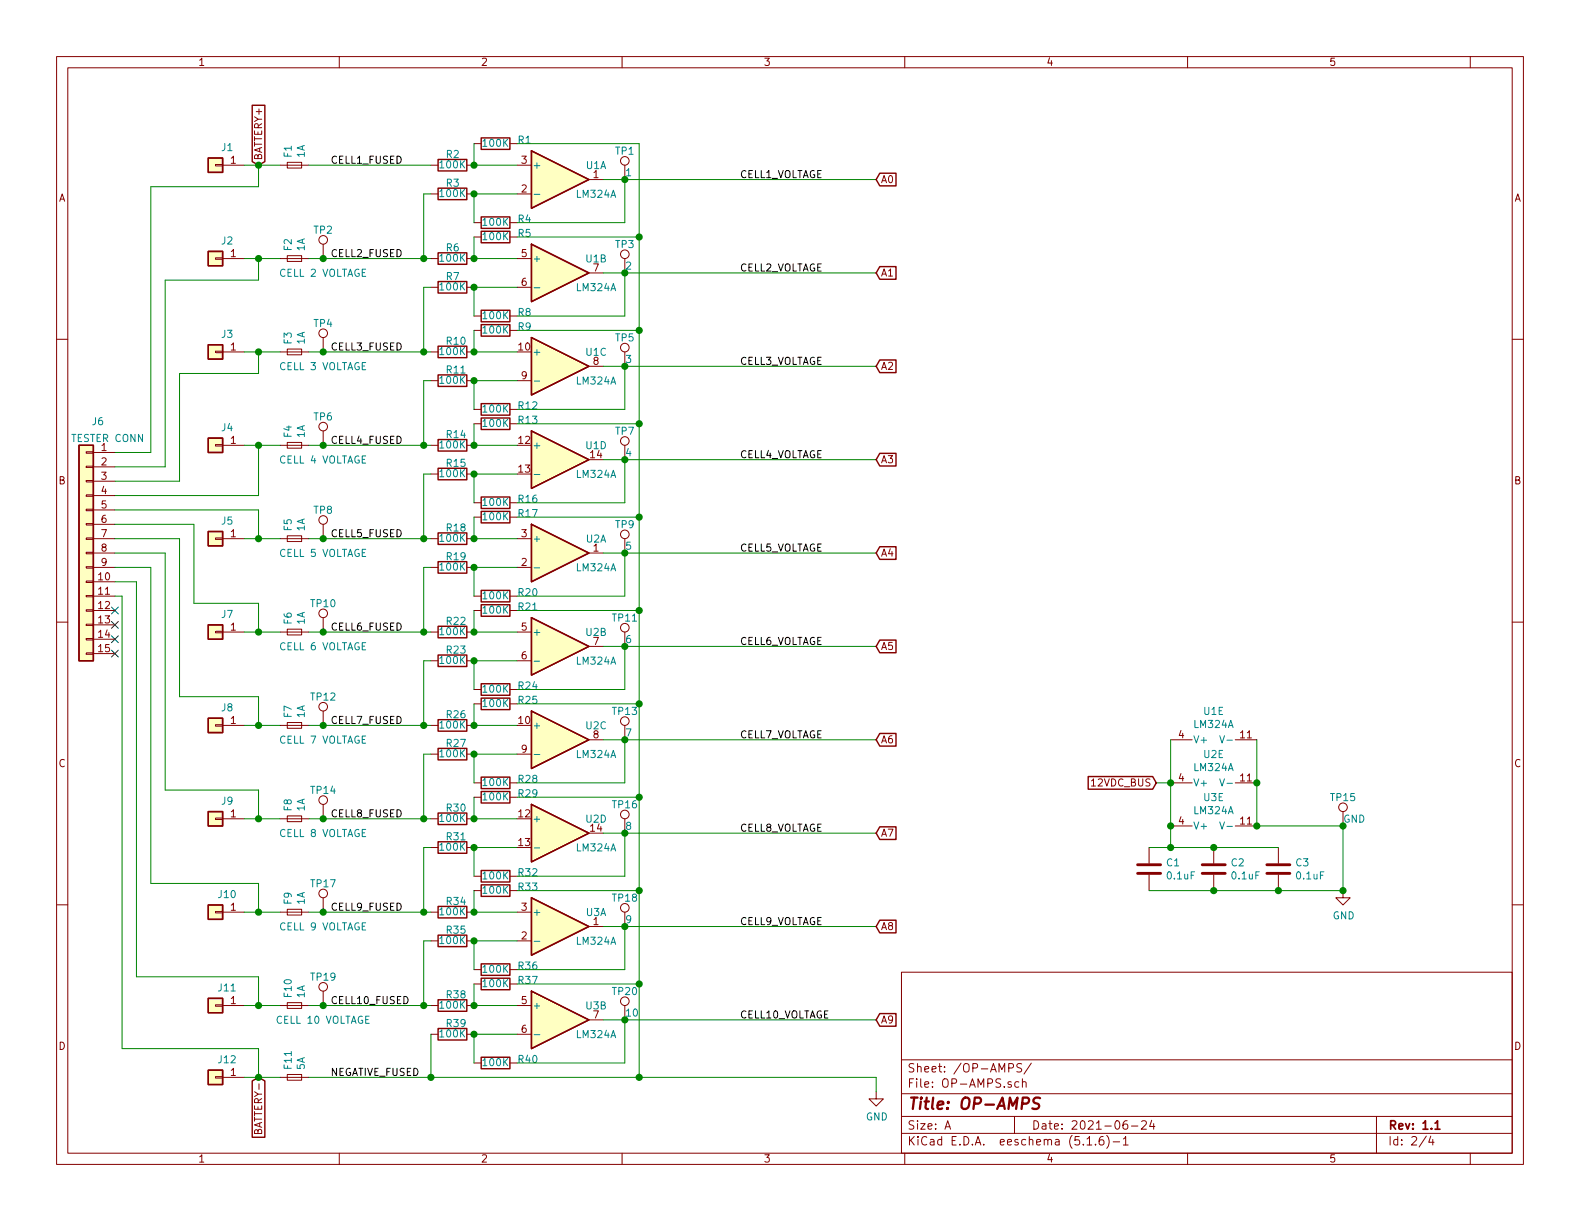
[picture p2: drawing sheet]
<svg xmlns="http://www.w3.org/2000/svg" width="279mm" height="216mm" viewBox="0 0 279 216" stroke-linecap="round" stroke-linejoin="round" font-family="sans-serif">
<g fill="none" stroke="#840000" stroke-width=".18">
<path d="M10 10h259.4v195.9h-259.4zM12 12h255.4v191.9h-255.4zM60 10v2M110 10v2M160 10v2M210 10v2M260 10v2M38.1 29.1h1.3v.2h-1.3zM39.4 29.2h3.8M49.5 29.2h5.1M50.8 28.7h2.5v1h-2.5zM76.2 29.2h1.3"/>
<path d="M76.2 34.3h1.3M82.5 29.2h1.3M82.5 34.3h1.3M83.8 39.4h1.3M83.8 25.4h1.3M90.2 39.4h1.2M90.2 25.4h1.2M91.4 29.2h2.6M91.4 34.3h2.6M104.1 31.8h2.6M110.5 29.2v2.6M10 60h2"/>
<path d="M38.1 45.6h1.3v.2h-1.3zM39.4 45.7h3.8M49.5 45.7h5.1M50.8 45.2h2.5v1h-2.5zM57.1 43.2v2.5M57.1 59.7v2.5M76.2 45.7h1.3M76.2 50.8h1.3M82.5 45.7h1.3M82.5 50.8h1.3M83.8 41.9h1.3M83.8 58.4h1.3"/>
<path d="M83.8 55.9h1.3M90.2 41.9h1.2M90.2 58.4h1.2M90.2 55.9h1.2M91.4 45.7h2.6M91.4 50.8h2.6M104.1 48.3h2.6M110.5 45.7v2.6M267.4 60h2M15.2 79.9h1.3v.2h-1.3zM38.1 78.6h1.3v.3h-1.3zM38.1 62.1h1.3v.3h-1.3z"/>
<path d="M39.4 78.7h3.8M39.4 62.2h3.8M49.5 78.7h5.1M49.5 62.2h5.1M50.8 78.2h2.5v1h-2.5zM50.8 61.7h2.5v1h-2.5zM57.1 76.2v2.5M76.2 78.7h1.3M76.2 62.2h1.3M76.2 67.3h1.3M82.5 78.7h1.3M82.5 62.2h1.3"/>
<path d="M82.5 67.3h1.3M83.8 74.9h1.3M83.8 72.4h1.3M90.2 74.9h1.2M90.2 72.4h1.2M91.4 67.3h2.6M104.1 64.8h2.6M110.5 62.2v2.6M110.5 78.7v2.6M15.2 95.1h1.3v.3h-1.3zM15.2 92.6h1.3v.2h-1.3zM15.2 90h1.3v.3h-1.3z"/>
<path d="M15.2 87.5h1.3v.3h-1.3zM15.2 97.7h1.3v.2h-1.3zM15.2 85h1.3v.2h-1.3zM15.2 82.4h1.3v.3h-1.3zM16.5 95.3h3.8M16.5 80h3.8M16.5 82.6h3.8M16.5 85.1h3.8M16.5 87.6h3.8M16.5 90.2h3.8M16.5 92.7h3.8M16.5 97.8h3.8"/>
<path d="M38.1 95.1h1.3v.3h-1.3zM39.4 95.3h3.8M49.5 95.3h5.1M50.8 94.7h2.5v1.1h-2.5zM57.1 92.7v2.6M76.2 95.3h1.3M76.2 83.8h1.3M82.5 95.3h1.3M82.5 83.8h1.3M83.8 91.4h1.3M83.8 88.9h1.3M90.2 91.4h1.2"/>
<path d="M90.2 88.9h1.2M91.4 95.3h2.6M104.1 97.8h2.6M110.5 95.3v2.5M10 110h2M15.2 102.7h1.3v.3h-1.3zM15.2 105.3h1.3v.2h-1.3zM15.2 107.8h1.3v.3h-1.3zM15.2 110.4h1.3v.2h-1.3zM15.2 112.9h1.3v.3h-1.3zM15.2 115.4h1.3v.3h-1.3zM15.2 100.2h1.3v.3h-1.3z"/>
<path d="M16.5 102.9h3.8M16.5 105.4h3.8M16.5 108h3.8M16.5 110.5h3.8M16.5 113h3.8M16.5 115.6h3.8M16.5 100.3h3.8M38.1 111.6h1.3v.3h-1.3zM39.4 111.8h3.8M49.5 111.8h5.1M50.8 111.3h2.5v1h-2.5zM57.1 109.2v2.6"/>
<path d="M76.2 111.8h1.3M76.2 100.3h1.3M76.2 116.8h1.3M82.5 111.8h1.3M82.5 100.3h1.3M82.5 116.8h1.3M83.8 105.4h1.3M83.8 108h1.3M90.2 105.4h1.2M90.2 108h1.2M91.4 111.8h2.6M91.4 100.3h2.6"/>
<path d="M91.4 116.8h2.6M104.1 114.3h2.6M110.5 111.8v2.5M267.4 110h2M38.1 128.1h1.3v.3h-1.3zM39.4 128.3h3.8M49.5 128.3h5.1M50.8 127.8h2.5v1h-2.5zM57.1 125.7v2.6M76.2 128.3h1.3M76.2 133.4h1.3M82.5 128.3h1.3"/>
<path d="M82.5 133.4h1.3M83.8 138.4h1.3M83.8 124.5h1.3M83.8 121.9h1.3M90.2 138.4h1.2M90.2 124.5h1.2M90.2 121.9h1.2M91.4 133.4h2.6M104.1 130.8h2.6M110.5 128.3v2.5M207 130.8h3.8M207 138.4h3.8"/>
<path d="M218.4 130.8h3.8M218.4 138.4h3.8M10 160h2M38.1 144.7h1.3v.2h-1.3zM39.4 144.8h3.8M49.5 144.8h5.1M50.8 144.3h2.5v1h-2.5zM57.1 142.2v2.6M57.1 158.8v2.5M76.2 144.8h1.3M76.2 149.9h1.3M82.5 144.8h1.3"/>
<path d="M82.5 149.9h1.3M83.8 154.9h1.3M83.8 157.5h1.3M83.8 141h1.3M90.2 154.9h1.2M90.2 157.5h1.2M90.2 141h1.2M110.5 144.8v2.5M203.2 149.9v2.8M203.2 154.7v2.8M207 146.1h3.8M214.6 149.9v2.8"/>
<path d="M214.6 154.7v2.8M218.4 146.1h3.8M226.1 149.9v2.8M226.1 154.7v2.8M237.5 157.5v1.3h1.3l-1.3 1.2-1.3-1.2h1.3M237.5 143.5v2.6M267.4 160h2M38.1 177.7h1.3v.2h-1.3zM38.1 161.2h1.3v.2h-1.3zM39.4 177.8h3.8M39.4 161.3h3.8M49.5 177.8h5.1"/>
<path d="M49.5 161.3h5.1M50.8 177.3h2.5v1h-2.5zM50.8 160.8h2.5v1h-2.5zM57.1 175.3v2.5M76.2 177.8h1.3M76.2 161.3h1.3M76.2 166.4h1.3M82.5 177.8h1.3M82.5 161.3h1.3M82.5 166.4h1.3M83.8 171.5h1.3M83.8 174h1.3"/>
<path d="M90.2 171.5h1.2M90.2 174h1.2M91.4 177.8h2.6M91.4 161.3h2.6M91.4 166.4h2.6M104.1 163.8h2.6M110.5 161.3v2.5M110.5 177.8v2.5M159.4 171.9h108v32h-108zM38.1 190.4h1.3v.2h-1.3zM39.4 190.5h3.8M49.5 190.5h5.1"/>
<path d="M50.8 190h2.5v1h-2.5zM76.2 182.9h1.3M82.5 182.9h1.3M83.8 188h1.3M90.2 188h1.2M91.4 182.9h2.6M104.1 180.3h2.6M154.9 193v1.3h1.3l-1.3 1.3-1.2-1.3h1.2M159.4 197.4h108M159.4 193.4h108M159.4 187.4h108M167.1 199.7l.5-1.5 .5 1.5"/>
<path d="M167.2 199.2h.8M178.4 188.8h.7l.1-.2v-.4l-.3-.1h-.5v1.5M179.4 197.4v3M180.2 191.3h-.5l-.2 .2 .1 .7h.6M180.7 188.1h-.6l-.3 .2 .1 .3 .7 .4v.4l-.2 .2-.6-.1M180.8 191.4l.1-.1a.37 .37 0 0 1 .6 .2v.8M180.8 190.8v1.5M182.4 188l-1.3 1.9M199.3 198.2a.62 .62 0 0 0-.7 .6l.1 .7 .2 .2 .5-.2v-.5l-.1-.2h-.4l-.3 .2M200.1 199.1h1.1M201.9 198.3l.2-.1h.3l.3 .1v.3v.2l-.9 .9h.9M203.7 198.1l-.4 1.1h.9"/>
<path d="M204 198.7v1M243.4 197.4v6.5M60 203.9v2M110 203.9v2M159.4 200.4h108M160 203.9v2M192.2 201.4l.5-.4v1.5M192.2 202.5h.9M193.7 202.3v.2M195.1 201a.59 .59 0 0 0-.7 .6v.7l.2 .2 .5-.2 .1-.5-.1-.2-.5-.1-.2 .3M195.7 200.8a1.71 1.71 0 0 1 0 2.2M196.8 201.9h1.2"/>
<path d="M198.7 201.4l.4-.4v1.5M198.7 202.5h.8M210 203.9v2M252.2 200.9l-1.2 1.9M253 200.9l-.3 1.1h.9M253.4 201.5v1M260 203.9v2"/>
<circle cx="110.5" cy="28.4" r=".76"/>
<circle cx="57.1" cy="58.9" r=".76"/>
<circle cx="57.1" cy="42.4" r=".76"/>
<circle cx="110.5" cy="45" r=".76"/>
<circle cx="57.1" cy="75.4" r=".76"/>
<circle cx="110.5" cy="78" r=".76"/>
<circle cx="110.5" cy="61.5" r=".76"/>
<circle cx="57.1" cy="91.9" r=".76"/>
<circle cx="110.5" cy="94.5" r=".76"/>
<circle cx="57.1" cy="108.5" r=".76"/>
<circle cx="110.5" cy="111" r=".76"/>
<circle cx="57.1" cy="125" r=".76"/>
<circle cx="110.5" cy="127.5" r=".76"/>
<circle cx="57.1" cy="158" r=".76"/>
<circle cx="57.1" cy="141.5" r=".76"/>
<circle cx="110.5" cy="144" r=".76"/>
<circle cx="237.5" cy="142.7" r=".76"/>
<circle cx="57.1" cy="174.5" r=".76"/>
<circle cx="110.5" cy="160.5" r=".76"/>
<circle cx="110.5" cy="177" r=".76"/>
</g>
<path d="M253.8 198.6l.4-.4v1.5M253.8 199.7h.8" fill="none" stroke="#840000" stroke-width=".3"/>
<path d="M183.9 194.2l-.2-.1-.7 .1a.47 .47 0 0 0-.3 .4 .47 .47 0 0 0 .4 .4l.3 .1a.48 .48 0 0 1 .4 .6 .48 .48 0 0 1-.5 .4l-.8-.1" fill="none" stroke="#840000" stroke-width=".41"/>
<path d="M201.2 154.4h4M201.2 152.9h4M212.6 154.4h4.1M212.6 152.9h4.1M224 154.4h4.1M224 152.9h4.1" fill="none" stroke="#840000" stroke-width=".51"/>
<g fill="none" stroke="#008484" stroke-width=".18">
<path d="M94.5 34.4h1M94.5 50.9h1M94.5 67.4h1M94.5 83.9h1M94.5 116.9h1M94.5 100.4h1M94.5 133.4h1M215.7 130.1l.4 1.3 .4-1.3M215.7 137.7l.4 1.3 .4-1.3M217 130.9h.9M217 138.5h.9M94.5 149.9h1"/>
<path d="M215.7 145.3l.4 1.3 .4-1.3M217 146.1h.9M94.5 166.4h1M94.5 183h1"/>
</g>
<g fill="none" stroke="#840000" stroke-width=".25">
<path d="M44.6 18.6h2.2v10l-1.1 .6-1.1-.6zM36.8 27.9h2.6v2.6h-2.6zM77.5 28.2h5v2h-5zM77.5 33.3h5v2h-5zM85.1 38.4h5.1v2h-5.1zM85.1 24.4h5.1v2h-5.1zM94 26.7l10.1 5.1-10.1 5zM155.6 30.6h2.8v2.3h-2.8l-.7-1.1zM36.8 44.5h2.6v2.5h-2.6zM77.5 49.8h5v2h-5zM77.5 44.7h5v2h-5zM85.1 40.9h5.1v2h-5.1z"/>
<path d="M85.1 57.4h5.1v2h-5.1zM85.1 54.9h5.1v2h-5.1zM94 43.2l10.1 5.1-10.1 5zM94 59.7l10.1 5.1-10.1 5.1zM155.6 47.1h2.8v2.3h-2.8l-.7-1.1zM14 78.7h2.5v38.1h-2.5zM36.8 77.5h2.6v2.5h-2.6zM36.8 61h2.6v2.5h-2.6zM77.5 66.3h5v2h-5zM77.5 77.7h5v2.1h-5zM77.5 61.2h5v2h-5zM85.1 73.9h5.1v2h-5.1z"/>
<path d="M85.1 71.4h5.1v2h-5.1zM94 76.2l10.1 5.1-10.1 5.1zM155.6 63.7h2.8v2.2h-2.8l-.7-1.1zM36.8 94h2.6v2.5h-2.6zM77.5 99.3h5v2h-5zM77.5 94.2h5v2.1h-5zM77.5 82.8h5v2h-5zM85.1 90.4h5.1v2.1h-5.1zM85.1 87.9h5.1v2h-5.1zM94 92.7l10.1 5.1-10.1 5.1zM155.6 96.7h2.8v2.2h-2.8l-.7-1.1zM155.6 80.2h2.8v2.2h-2.8l-.7-1.1z"/>
<path d="M36.8 110.5h2.6v2.5h-2.6zM77.5 115.8h5v2.1h-5zM77.5 110.7h5v2.1h-5zM85.1 104.4h5.1v2h-5.1zM85.1 106.9h5.1v2.1h-5.1zM94 109.2l10.1 5.1-10.1 5.1zM155.6 113.2h2.8v2.2h-2.8l-.7-1.1zM36.8 127h2.6v2.5h-2.6zM77.5 132.3h5v2.1h-5zM77.5 127.3h5v2h-5zM85.1 123.4h5.1v2.1h-5.1zM85.1 137.4h5.1v2h-5.1z"/>
<path d="M85.1 140h5.1v2h-5.1zM85.1 120.9h5.1v2h-5.1zM94 125.7l10.1 5.1-10.1 5.1zM155.6 129.7h2.8v2.2h-2.8l-.7-1.1zM192.4 137.3h11.4l.7 1.1-.7 1.1h-11.4zM36.8 143.5h2.6v2.6h-2.6zM77.5 148.8h5v2.1h-5zM77.5 143.8h5v2h-5zM85.1 153.9h5.1v2.1h-5.1zM85.1 156.5h5.1v2h-5.1zM94 142.2l10.1 5.1-10.1 5.1zM94 158.8l10.1 5-10.1 5.1z"/>
<path d="M155.6 146.2h2.8v2.2h-2.8l-.7-1.1zM36.8 176.5h2.6v2.6h-2.6zM36.8 160h2.6v2.6h-2.6zM77.5 176.8h5v2h-5zM77.5 165.4h5v2h-5zM77.5 160.3h5v2h-5zM85.1 170.4h5.1v2.1h-5.1zM85.1 173h5.1v2h-5.1zM94 175.3l10.1 5-10.1 5.1zM155.6 162.7h2.8v2.2h-2.8l-.7-1.1zM155.6 179.2h2.8v2.3h-2.8l-.7-1.2zM36.8 189.2h2.6v2.6h-2.6z"/>
<path d="M44.6 191.1l1.1-.6 1.1 .6v10h-2.2zM77.5 181.9h5v2h-5zM85.1 186.9h5.1v2.1h-5.1z"/>
</g>
<g fill="#ffffc2" stroke="#ffffc2" stroke-width=".18">
<path d="M36.8 27.9h2.6v2.6h-2.6z"/>
<path d="M94 43.2l10.1 5.1-10.1 5z"/>
<path d="M14 78.7h2.5v38.1h-2.5z"/>
<path d="M36.8 189.2h2.6v2.6h-2.6z"/>
<path d="M36.8 176.5h2.6v2.6h-2.6z"/>
<path d="M36.8 160h2.6v2.6h-2.6z"/>
<path d="M36.8 143.5h2.6v2.6h-2.6z"/>
<path d="M36.8 127h2.6v2.5h-2.6z"/>
<path d="M36.8 110.5h2.6v2.5h-2.6z"/>
<path d="M36.8 94h2.6v2.5h-2.6z"/>
<path d="M36.8 77.5h2.6v2.5h-2.6z"/>
<path d="M36.8 61h2.6v2.5h-2.6z"/>
<path d="M36.8 44.5h2.6v2.5h-2.6z"/>
<path d="M94 142.2l10.1 5.1-10.1 5.1z"/>
<path d="M94 175.3l10.1 5-10.1 5.1z"/>
<path d="M94 125.7l10.1 5.1-10.1 5.1z"/>
<path d="M94 59.7l10.1 5.1-10.1 5.1z"/>
<path d="M94 76.2l10.1 5.1-10.1 5.1z"/>
<path d="M94 109.2l10.1 5.1-10.1 5.1z"/>
<path d="M94 158.8l10.1 5-10.1 5.1z"/>
<path d="M94 92.7l10.1 5.1-10.1 5.1z"/>
<path d="M94 26.7l10.1 5.1-10.1 5z"/>
</g>
<g fill="none" stroke="#008400" stroke-width=".18">
<path d="M43.2 29.2h6.3M45.7 29.2v3.8h-19v47h-6.4M54.6 29.2h21.6M76.2 34.3h-1.3v11.4M83.8 25.4v3.8h7.6M91.4 34.3h-7.6v5.1M91.4 25.4h21.6v165.1M106.7 31.8h48.2M110.5 31.8v7.6h-19.1M43.2 45.7h6.3M45.7 45.7v3.8h-16.5v33.1h-8.9M54.6 45.7h21.6"/>
<path d="M76.2 50.8h-1.3v11.4M83.8 41.9v3.8h7.6M83.8 58.4v3.8h7.6M91.4 50.8h-7.6v5.1M91.4 58.4h21.6M91.4 41.9h21.6M106.7 48.3h48.2M110.5 48.3v7.6h-19.1M43.2 62.2h6.3M43.2 78.7h6.3M45.7 62.2v3.8h-14v19.1h-11.4M45.7 78.7v8.9h-25.4"/>
<path d="M54.6 62.2h21.6M54.6 78.7h21.6M76.2 67.3h-1.3v11.4M83.8 74.9v3.8h7.6M91.4 67.3h-7.6v5.1M91.4 74.9h21.6M106.7 64.8h48.2M110.5 64.8v7.6h-19.1M20.3 90.2h25.4v5.1M20.3 92.7h14v14h11.4v5.1M20.3 95.3h11.4v27.9h14v5.1M20.3 97.8h8.9v41.9h16.5v5.1"/>
<path d="M43.2 95.3h6.3M54.6 95.3h21.6M76.2 83.8h-1.3v11.5M83.8 91.4v3.9h7.6M91.4 83.8h-7.6v5.1M91.4 91.4h21.6M106.7 97.8h48.2M106.7 81.3h48.2M110.5 97.8v7.6h-19.1M110.5 81.3v7.6h-19.1M20.3 100.3h6.4v55.9h19v5.1M20.3 102.9h3.8v69.8h21.6v5.1"/>
<path d="M20.3 105.4h1.3v80h24.1v5.1M43.2 111.8h6.3M54.6 111.8h21.6M76.2 100.3h-1.3v11.5M76.2 116.8h-1.3v11.5M83.8 108v3.8h7.6M91.4 100.3h-7.6v5.1M91.4 116.8h-7.6v5.1M91.4 108h21.6M106.7 114.3h48.2M110.5 114.3v7.6h-19.1M43.2 128.3h6.3"/>
<path d="M54.6 128.3h21.6M76.2 133.4h-1.3v11.4M83.8 124.5v3.8h7.6M91.4 133.4h-7.6v5M91.4 124.5h21.6M106.7 130.8h48.2M110.5 130.8v7.6h-19.1M204.5 138.4h2.5M207 130.8v19.1M222.2 130.8v15.3h15.3v11.4h-34.3M43.2 144.8h6.3M54.6 144.8h21.6"/>
<path d="M76.2 149.9h-1.3v11.4M83.8 141v3.8h7.6M83.8 157.5v3.8h7.6M91.4 149.9h-7.6v5M91.4 157.5h21.6M91.4 141h21.6M106.7 147.3h48.2M110.5 147.3v7.6h-19.1M203.2 149.9h22.9M43.2 161.3h6.3M43.2 177.8h6.3M54.6 161.3h21.6"/>
<path d="M54.6 177.8h21.6M76.2 166.4h-1.3v11.4M83.8 174v3.8h7.6M91.4 166.4h-7.6v5.1M91.4 174h21.6M106.7 163.8h48.2M110.5 163.8v7.7h-19.1M43.2 190.5h6.3M54.6 190.5h100.3v2.5M76.2 182.9v7.6M91.4 182.9h-7.6v5.1M106.7 180.3h48.2"/>
<path d="M110.5 180.3v7.7h-19.1"/>
</g>
<g fill="#008400" stroke="#008400" stroke-width=".25">
<circle cx="57.2" cy="45.7" r=".51"/>
<circle cx="83.8" cy="161.3" r=".51"/>
<circle cx="83.8" cy="166.4" r=".51"/>
<circle cx="57.2" cy="78.7" r=".51"/>
<circle cx="83.8" cy="177.8" r=".51"/>
<circle cx="83.8" cy="34.3" r=".51"/>
<circle cx="57.2" cy="62.2" r=".51"/>
<circle cx="74.9" cy="45.7" r=".51"/>
<circle cx="74.9" cy="62.2" r=".51"/>
<circle cx="83.8" cy="149.9" r=".51"/>
<circle cx="74.9" cy="78.7" r=".51"/>
<circle cx="74.9" cy="95.3" r=".51"/>
<circle cx="74.9" cy="128.3" r=".51"/>
<circle cx="74.9" cy="144.8" r=".51"/>
<circle cx="74.9" cy="161.3" r=".51"/>
<circle cx="74.9" cy="177.8" r=".51"/>
<circle cx="113" cy="41.9" r=".51"/>
<circle cx="113" cy="58.4" r=".51"/>
<circle cx="113" cy="74.9" r=".51"/>
<circle cx="113" cy="91.4" r=".51"/>
<circle cx="83.8" cy="83.8" r=".51"/>
<circle cx="83.8" cy="128.3" r=".51"/>
<circle cx="57.2" cy="128.3" r=".51"/>
<circle cx="83.8" cy="116.8" r=".51"/>
<circle cx="83.8" cy="111.8" r=".51"/>
<circle cx="57.2" cy="144.8" r=".51"/>
<circle cx="83.8" cy="100.3" r=".51"/>
<circle cx="83.8" cy="95.3" r=".51"/>
<circle cx="83.8" cy="133.4" r=".51"/>
<circle cx="57.2" cy="161.3" r=".51"/>
<circle cx="57.2" cy="95.3" r=".51"/>
<circle cx="83.8" cy="78.7" r=".51"/>
<circle cx="57.2" cy="177.8" r=".51"/>
<circle cx="57.2" cy="111.8" r=".51"/>
<circle cx="83.8" cy="67.3" r=".51"/>
<circle cx="83.8" cy="62.2" r=".51"/>
<circle cx="83.8" cy="50.8" r=".51"/>
<circle cx="83.8" cy="45.7" r=".51"/>
<circle cx="83.8" cy="144.8" r=".51"/>
<circle cx="110.5" cy="31.8" r=".51"/>
<circle cx="207" cy="149.9" r=".51"/>
<circle cx="76.2" cy="190.5" r=".51"/>
<circle cx="45.7" cy="161.3" r=".51"/>
<circle cx="45.7" cy="144.8" r=".51"/>
<circle cx="45.7" cy="128.3" r=".51"/>
<circle cx="45.7" cy="111.8" r=".51"/>
<circle cx="45.7" cy="95.3" r=".51"/>
<circle cx="207" cy="138.4" r=".51"/>
<circle cx="207" cy="146.1" r=".51"/>
<circle cx="45.7" cy="78.7" r=".51"/>
<circle cx="113" cy="124.5" r=".51"/>
<circle cx="214.6" cy="149.9" r=".51"/>
<circle cx="45.7" cy="62.2" r=".51"/>
<circle cx="214.6" cy="157.5" r=".51"/>
<circle cx="226.1" cy="157.5" r=".51"/>
<circle cx="222.3" cy="146.1" r=".51"/>
<circle cx="222.3" cy="138.4" r=".51"/>
<circle cx="45.7" cy="45.7" r=".51"/>
<circle cx="237.5" cy="157.5" r=".51"/>
<circle cx="237.5" cy="146.1" r=".51"/>
<circle cx="45.7" cy="177.8" r=".51"/>
<circle cx="113" cy="108" r=".51"/>
<circle cx="113" cy="141" r=".51"/>
<circle cx="113" cy="157.5" r=".51"/>
<circle cx="45.7" cy="190.5" r=".51"/>
<circle cx="110.5" cy="81.3" r=".51"/>
<circle cx="110.5" cy="64.8" r=".51"/>
<circle cx="110.5" cy="48.3" r=".51"/>
<circle cx="45.7" cy="29.2" r=".51"/>
<circle cx="110.5" cy="114.3" r=".51"/>
<circle cx="110.5" cy="130.8" r=".51"/>
<circle cx="110.5" cy="147.3" r=".51"/>
<circle cx="110.5" cy="163.8" r=".51"/>
<circle cx="110.5" cy="180.3" r=".51"/>
<circle cx="110.5" cy="97.8" r=".51"/>
<circle cx="113" cy="174" r=".51"/>
<circle cx="83.8" cy="29.2" r=".51"/>
<circle cx="74.9" cy="111.8" r=".51"/>
<circle cx="83.8" cy="182.9" r=".51"/>
<circle cx="113" cy="190.5" r=".51"/>
</g>
<path d="M19.7 107.3l1.2 1.3M19.7 109.9l1.2 1.2M19.7 112.4l1.2 1.2M19.7 115l1.2 1.2M20.9 107.3l-1.2 1.3M20.9 109.9l-1.2 1.2M20.9 112.4l-1.2 1.2M20.9 115l-1.2 1.2" fill="none" stroke="#000084" stroke-width=".18"/>
<text font-size="2.8" fill="#840000" x="160.4" y="196.2">Title: OP-AMPS</text>
<g font-size="2.1" fill="#840000">
<text x="160.4" y="189.6">Sheet: /OP-AMPS/</text>
<text x="160.4" y="192.3">File: OP-AMPS.sch</text>
<text x="160.4" y="202.5">KiCad E.D.A. eeschema (5.1.6)-1</text>
<text x="160.4" y="199.7">Size: A</text>
<text x="182.4" y="199.7">Date: 2021-06-24</text>
<text x="245.4" y="199.7">Rev: 1.1</text>
<text x="245.4" y="202.5">Id: 2/4</text>
</g>
<g font-size="1.8" fill="#840000">
<text x="35" y="11.6">1</text>
<text x="85" y="11.6">2</text>
<text x="135" y="11.6">3</text>
<text x="185" y="11.6">4</text>
<text x="235" y="11.6">5</text>
<text x="40.8" y="29">1</text>
<text x="46.4" y="28.4" transform="rotate(-90 46.4 28.4)">BATTERY+</text>
<text x="92.2" y="29">3</text>
<text x="10.4" y="35.6">A</text>
<text x="92.2" y="34">2</text>
<text x="155.7" y="32.4">A0</text>
<text x="267.8" y="35.6">A</text>
<text x="40.8" y="45.5">1</text>
<text x="92.2" y="45.5">5</text>
<text x="92.2" y="50.5">6</text>
<text x="155.7" y="48.9">A1</text>
<text x="40.8" y="62">1</text>
<text x="91.7" y="62">10</text>
<text x="155.7" y="65.4">A2</text>
<text x="92.2" y="67.1">9</text>
<text x="17.9" y="79.8">1</text>
<text x="17.9" y="82.3">2</text>
<text x="40.8" y="78.5">1</text>
<text x="91.7" y="78.5">12</text>
<text x="91.7" y="83.6">13</text>
<text x="155.7" y="81.9">A3</text>
<text x="10.4" y="85.6">B</text>
<text x="17.9" y="84.8">3</text>
<text x="17.9" y="87.4">4</text>
<text x="17.9" y="89.9">5</text>
<text x="267.8" y="85.6">B</text>
<text x="17.9" y="92.5">6</text>
<text x="17.9" y="95">7</text>
<text x="40.8" y="95">1</text>
<text x="92.2" y="95">3</text>
<text x="17.9" y="97.5">8</text>
<text x="17.9" y="100.1">9</text>
<text x="92.2" y="100.1">2</text>
<text x="104.9" y="97.5">1</text>
<text x="155.7" y="98.4">A4</text>
<text x="17.4" y="102.6">10</text>
<text x="17.4" y="105.2">11</text>
<text x="17.4" y="107.7">12</text>
<text x="17.4" y="110.2">13</text>
<text x="17.4" y="112.8">14</text>
<text x="40.8" y="111.5">1</text>
<text x="92.2" y="111.5">5</text>
<text x="17.4" y="115.3">15</text>
<text x="92.2" y="116.6">6</text>
<text x="104.9" y="114">7</text>
<text x="155.7" y="114.9">A5</text>
<text x="40.8" y="128">1</text>
<text x="91.7" y="128">10</text>
<text x="104.9" y="130.6">8</text>
<text x="155.7" y="131.4">A6</text>
<text x="208.4" y="130.6">4</text>
<text x="219.4" y="130.6">11</text>
<text x="10.4" y="135.6">C</text>
<text x="92.2" y="133.1">9</text>
<text x="267.8" y="135.6">C</text>
<text x="193.3" y="139.1">12VDC_BUS</text>
<text x="208.4" y="138.2">4</text>
<text x="219.4" y="138.2">11</text>
<text x="40.8" y="144.5">1</text>
<text x="91.7" y="144.5">12</text>
<text x="91.7" y="149.6">13</text>
<text x="104.4" y="147.1">14</text>
<text x="155.7" y="148">A7</text>
<text x="208.4" y="145.8">4</text>
<text x="219.4" y="145.8">11</text>
<text x="40.8" y="161">1</text>
<text x="92.2" y="161">3</text>
<text x="92.2" y="166.1">2</text>
<text x="104.9" y="163.6">1</text>
<text x="155.7" y="164.5">A8</text>
<text x="40.8" y="177.5">1</text>
<text x="92.2" y="177.5">5</text>
<text x="10.4" y="185.6">D</text>
<text x="92.2" y="182.6">6</text>
<text x="104.9" y="180.1">7</text>
<text x="155.7" y="181">A9</text>
<text x="267.8" y="185.6">D</text>
<text x="40.8" y="190.2">1</text>
<text x="46.4" y="200.2" transform="rotate(-90 46.4 200.2)">BATTERY-</text>
<text x="35" y="205.5">1</text>
<text x="85" y="205.5">2</text>
<text x="135" y="205.5">3</text>
<text x="185" y="205.5">4</text>
<text x="235" y="205.5">5</text>
</g>
<g font-size="1.8" fill="#008484">
<text x="39.2" y="26.7">J1</text>
<text x="51.6" y="27.8" transform="rotate(-90 51.6 27.8)">F1</text>
<text x="53.9" y="27.9" transform="rotate(-90 53.9 27.9)">1A</text>
<text x="77.9" y="29.8">100K</text>
<text x="78.9" y="27.9">R2</text>
<text x="85.5" y="26">100K</text>
<text x="91.6" y="25.4">R1</text>
<text x="94.1" y="29.8">+</text>
<text x="103.7" y="29.9">U1A</text>
<text x="108.9" y="27.4">TP1</text>
<text x="77.9" y="34.8">100K</text>
<text x="78.9" y="33">R3</text>
<text x="102" y="35">LM324A</text>
<text x="104.9" y="31.5">1</text>
<text x="110.7" y="31.2">1</text>
<text x="55.5" y="41.3">TP2</text>
<text x="85.5" y="39.9">100K</text>
<text x="91.6" y="41.9">R5</text>
<text x="91.6" y="39.4">R4</text>
<text x="39.2" y="43.2">J2</text>
<text x="51.6" y="44.3" transform="rotate(-90 51.6 44.3)">F2</text>
<text x="53.9" y="44.4" transform="rotate(-90 53.9 44.4)">1A</text>
<text x="77.9" y="46.3">100K</text>
<text x="78.9" y="44.4">R6</text>
<text x="85.5" y="42.5">100K</text>
<text x="94.1" y="46.4">+</text>
<text x="103.7" y="46.4">U1B</text>
<text x="108.9" y="43.9">TP3</text>
<text x="110.7" y="47.7">2</text>
<text x="49.6" y="48.9">CELL 2 VOLTAGE</text>
<text x="77.9" y="51.4">100K</text>
<text x="78.9" y="49.5">R7</text>
<text x="102" y="51.5">LM324A</text>
<text x="104.9" y="48">7</text>
<text x="39.2" y="59.7">J3</text>
<text x="55.5" y="57.8">TP4</text>
<text x="85.5" y="59">100K</text>
<text x="85.5" y="56.4">100K</text>
<text x="91.6" y="58.4">R9</text>
<text x="91.6" y="55.9">R8</text>
<text x="49.6" y="65.5">CELL 3 VOLTAGE</text>
<text x="51.6" y="60.8" transform="rotate(-90 51.6 60.8)">F3</text>
<text x="53.9" y="60.9" transform="rotate(-90 53.9 60.9)">1A</text>
<text x="77.9" y="62.8">100K</text>
<text x="79" y="61">R10</text>
<text x="94.1" y="62.9">+</text>
<text x="103.7" y="62.9">U1C</text>
<text x="104.9" y="64.5">8</text>
<text x="108.9" y="60.4">TP5</text>
<text x="110.7" y="64.2">3</text>
<text x="77.9" y="67.9">100K</text>
<text x="79" y="66">R11</text>
<text x="102" y="68">LM324A</text>
<text x="16.4" y="75.2">J6</text>
<text x="39.2" y="76.3">J4</text>
<text x="51.6" y="77.3" transform="rotate(-90 51.6 77.3)">F4</text>
<text x="53.9" y="77.4" transform="rotate(-90 53.9 77.4)">1A</text>
<text x="55.5" y="74.3">TP6</text>
<text x="79" y="77.5">R14</text>
<text x="85.5" y="75.5">100K</text>
<text x="85.5" y="72.9">100K</text>
<text x="91.7" y="74.9">R13</text>
<text x="91.7" y="72.4">R12</text>
<text x="108.9" y="76.9">TP7</text>
<text x="12.7" y="78.2">TESTER CONN</text>
<text x="49.6" y="82">CELL 4 VOLTAGE</text>
<text x="77.9" y="79.3">100K</text>
<text x="79" y="82.5">R15</text>
<text x="94.1" y="79.4">+</text>
<text x="103.7" y="79.4">U1D</text>
<text x="104.4" y="81">14</text>
<text x="110.7" y="80.7">4</text>
<text x="77.9" y="84.4">100K</text>
<text x="85.5" y="89.5">100K</text>
<text x="91.7" y="88.9">R16</text>
<text x="102" y="84.5">LM324A</text>
<text x="39.2" y="92.8">J5</text>
<text x="51.6" y="93.8" transform="rotate(-90 51.6 93.8)">F5</text>
<text x="53.9" y="93.9" transform="rotate(-90 53.9 93.9)">1A</text>
<text x="55.5" y="90.9">TP8</text>
<text x="77.9" y="95.8">100K</text>
<text x="79" y="94">R18</text>
<text x="85.5" y="92">100K</text>
<text x="91.7" y="91.4">R17</text>
<text x="94.1" y="95.9">+</text>
<text x="103.7" y="95.9">U2A</text>
<text x="108.9" y="93.4">TP9</text>
<text x="49.6" y="98.5">CELL 5 VOLTAGE</text>
<text x="77.9" y="100.9">100K</text>
<text x="79" y="99.1">R19</text>
<text x="102" y="101">LM324A</text>
<text x="110.7" y="97.2">5</text>
<text x="55" y="107.4">TP10</text>
<text x="85.5" y="106">100K</text>
<text x="91.7" y="105.4">R20</text>
<text x="91.7" y="107.9">R21</text>
<text x="39.2" y="109.3">J7</text>
<text x="51.6" y="110.3" transform="rotate(-90 51.6 110.3)">F6</text>
<text x="53.9" y="110.4" transform="rotate(-90 53.9 110.4)">1A</text>
<text x="77.9" y="112.3">100K</text>
<text x="79" y="110.5">R22</text>
<text x="85.5" y="108.5">100K</text>
<text x="94.1" y="112.4">+</text>
<text x="103.7" y="112.4">U2B</text>
<text x="108.4" y="109.9">TP11</text>
<text x="110.7" y="113.7">6</text>
<text x="49.6" y="115">CELL 6 VOLTAGE</text>
<text x="77.9" y="117.4">100K</text>
<text x="79" y="115.6">R23</text>
<text x="102" y="117.5">LM324A</text>
<text x="39.2" y="125.8">J8</text>
<text x="55" y="123.9">TP12</text>
<text x="85.5" y="125">100K</text>
<text x="85.5" y="122.5">100K</text>
<text x="91.7" y="124.5">R25</text>
<text x="91.7" y="121.9">R24</text>
<text x="49.6" y="131.5">CELL 7 VOLTAGE</text>
<text x="51.6" y="126.8" transform="rotate(-90 51.6 126.8)">F7</text>
<text x="53.9" y="126.9" transform="rotate(-90 53.9 126.9)">1A</text>
<text x="77.9" y="128.8">100K</text>
<text x="79" y="127">R26</text>
<text x="94.1" y="128.9">+</text>
<text x="103.7" y="129">U2C</text>
<text x="108.4" y="126.4">TP13</text>
<text x="110.7" y="130.2">7</text>
<text x="210.9" y="131.4">V+</text>
<text x="211.2" y="128.7">LM324A</text>
<text x="212.9" y="126.4">U1E</text>
<text x="77.9" y="133.9">100K</text>
<text x="79" y="132.1">R27</text>
<text x="102" y="134">LM324A</text>
<text x="211.2" y="136.3">LM324A</text>
<text x="212.9" y="134">U2E</text>
<text x="39.2" y="142.3">J9</text>
<text x="51.6" y="143.4" transform="rotate(-90 51.6 143.4)">F8</text>
<text x="53.9" y="143.5" transform="rotate(-90 53.9 143.5)">1A</text>
<text x="55" y="140.4">TP14</text>
<text x="79" y="143.5">R30</text>
<text x="85.5" y="139">100K</text>
<text x="85.5" y="141.5">100K</text>
<text x="91.7" y="138.4">R28</text>
<text x="91.7" y="141">R29</text>
<text x="108.4" y="142.9">TP16</text>
<text x="210.9" y="139.1">V+</text>
<text x="211.2" y="144">LM324A</text>
<text x="212.9" y="141.7">U3E</text>
<text x="235.4" y="141.7">TP15</text>
<text x="49.6" y="148">CELL 8 VOLTAGE</text>
<text x="77.9" y="145.3">100K</text>
<text x="79" y="148.6">R31</text>
<text x="94.1" y="145.4">+</text>
<text x="103.7" y="145.5">U2D</text>
<text x="110.7" y="146.7">8</text>
<text x="210.9" y="146.7">V+</text>
<text x="237.5" y="145.5">GND</text>
<text x="77.9" y="150.4">100K</text>
<text x="85.5" y="155.5">100K</text>
<text x="91.7" y="154.9">R32</text>
<text x="102" y="150.5">LM324A</text>
<text x="206.3" y="153.2">C1</text>
<text x="206.5" y="155.5">0.1uF</text>
<text x="217.8" y="153.2">C2</text>
<text x="217.9" y="155.5">0.1uF</text>
<text x="229.2" y="153.2">C3</text>
<text x="229.4" y="155.5">0.1uF</text>
<text x="38.7" y="158.8">J10</text>
<text x="51.6" y="159.9" transform="rotate(-90 51.6 159.9)">F9</text>
<text x="53.9" y="160" transform="rotate(-90 53.9 160)">1A</text>
<text x="55" y="156.9">TP17</text>
<text x="77.9" y="161.8">100K</text>
<text x="79" y="160">R34</text>
<text x="85.5" y="158">100K</text>
<text x="91.7" y="157.5">R33</text>
<text x="94.1" y="161.9">+</text>
<text x="103.7" y="162">U3A</text>
<text x="108.4" y="159.4">TP18</text>
<text x="49.6" y="164.5">CELL 9 VOLTAGE</text>
<text x="77.9" y="166.9">100K</text>
<text x="79" y="165.1">R35</text>
<text x="102" y="167.1">LM324A</text>
<text x="110.7" y="163.2">9</text>
<text x="235.7" y="162.6">GND</text>
<text x="55" y="173.4">TP19</text>
<text x="85.5" y="172">100K</text>
<text x="91.7" y="171.4">R36</text>
<text x="91.7" y="174">R37</text>
<text x="38.7" y="175.3">J11</text>
<text x="51.6" y="176.3" transform="rotate(-90 51.6 176.3)">F10</text>
<text x="53.9" y="176.5" transform="rotate(-90 53.9 176.5)">1A</text>
<text x="77.9" y="178.4">100K</text>
<text x="79" y="176.5">R38</text>
<text x="85.5" y="174.5">100K</text>
<text x="94.1" y="178.4">+</text>
<text x="103.7" y="178.5">U3B</text>
<text x="108.4" y="175.9">TP20</text>
<text x="110.8" y="179.8">10</text>
<text x="49.1" y="181">CELL 10 VOLTAGE</text>
<text x="77.9" y="183.4">100K</text>
<text x="79" y="181.6">R39</text>
<text x="102" y="183.6">LM324A</text>
<text x="38.7" y="188">J12</text>
<text x="51.6" y="189" transform="rotate(-90 51.6 189)">F11</text>
<text x="53.9" y="189.2" transform="rotate(-90 53.9 189.2)">5A</text>
<text x="85.5" y="188.5">100K</text>
<text x="91.7" y="188">R40</text>
<text x="153.1" y="198.1">GND</text>
</g>
<g font-size="1.8">
<text x="58.4" y="29">CELL1_FUSED</text>
<text x="130.8" y="31.5">CELL1_VOLTAGE</text>
<text x="58.4" y="45.5">CELL2_FUSED</text>
<text x="130.8" y="48">CELL2_VOLTAGE</text>
<text x="58.4" y="62">CELL3_FUSED</text>
<text x="130.8" y="64.5">CELL3_VOLTAGE</text>
<text x="58.4" y="78.5">CELL4_FUSED</text>
<text x="130.8" y="81">CELL4_VOLTAGE</text>
<text x="58.4" y="95">CELL5_FUSED</text>
<text x="130.8" y="97.5">CELL5_VOLTAGE</text>
<text x="58.4" y="111.5">CELL6_FUSED</text>
<text x="130.8" y="114">CELL6_VOLTAGE</text>
<text x="58.4" y="128">CELL7_FUSED</text>
<text x="130.8" y="130.6">CELL7_VOLTAGE</text>
<text x="58.4" y="144.5">CELL8_FUSED</text>
<text x="130.8" y="147.1">CELL8_VOLTAGE</text>
<text x="58.4" y="161">CELL9_FUSED</text>
<text x="130.8" y="163.6">CELL9_VOLTAGE</text>
<text x="58.4" y="177.5">CELL10_FUSED</text>
<text x="130.8" y="180.1">CELL10_VOLTAGE</text>
<text x="58.4" y="190.2">NEGATIVE_FUSED</text>
</g>
</svg>
